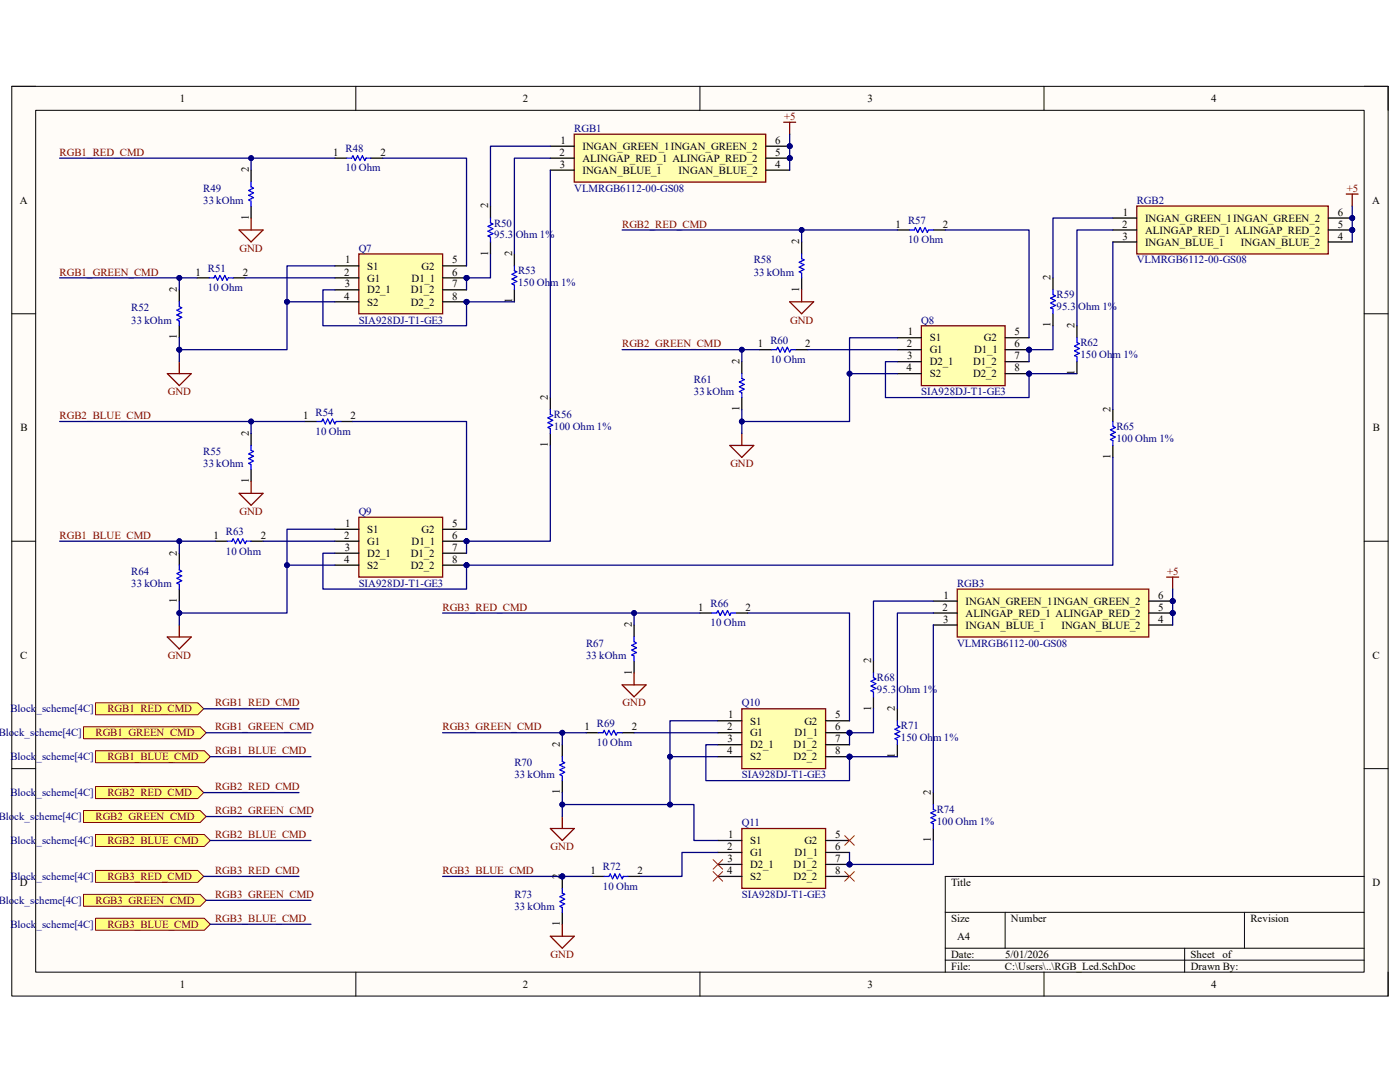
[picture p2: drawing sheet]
<svg xmlns="http://www.w3.org/2000/svg" width="279mm" height="216mm" viewBox="0 0 279 216" stroke-linecap="round" stroke-linejoin="round" font-family="sans-serif">
<path d="M2.3 17.2h274.7v181.6h-274.7z" fill-rule="evenodd" fill="#fffcf8"/>
<path d="M2.3 17.2h274.7v181.6h-274.7z" fill="none" stroke="#000" stroke-width=".2"/>
<path d="M7.1 22h265.1v172h-265.1z" fill-rule="evenodd" fill="#fffcf8"/>
<g fill="none" stroke="#000" stroke-width=".2">
<path d="M2.3 17.2h4.8M71 17.2v4.8M139.7 17.2v4.8M208.4 17.2v4.8M272.2 17.2h4.8v4.8M7.1 22h265.1v172h-265.1zM2.3 62.6h4.8M272.2 62.6h4.8M2.3 108h4.8M272.2 108h4.8M2.3 153.4h4.8M272.2 153.4h4.8"/>
<path d="M272.2 174.9h-83.6v19.1M71 194v4.8M139.7 194v4.8M188.6 182h83.6M188.6 189.2h83.6M188.6 191.6h83.6M200.6 182v7.2M208.4 194v4.8M236.4 189.2v4.8M248.4 182v7.2M277 194v4.8"/>
</g>
<circle cx="157.6" cy="31.6" r=".48" fill="#000080"/>
<circle cx="157.6" cy="31.6" r=".48" fill="none" stroke="#000080" stroke-width=".2"/>
<circle cx="157.6" cy="29.2" r=".48" fill="#000080"/>
<circle cx="157.6" cy="29.2" r=".48" fill="none" stroke="#000080" stroke-width=".2"/>
<path d="M114.6 26.8h38.2v9.5h-38.2z" fill-rule="evenodd" fill="#ffffb0"/>
<path d="M114.6 26.8h38.2v9.5h-38.2z" fill="none" stroke="#800000" stroke-width=".25"/>
<path d="M109.8 29.2h4.8M109.8 31.6h4.8M109.8 33.9h4.8M152.8 31.6h4.8M152.8 33.9h4.8" fill="none" stroke="#000" stroke-width=".25"/>
<circle cx="157.6" cy="31.6" r=".48" fill="#000080"/>
<circle cx="157.6" cy="31.6" r=".48" fill="none" stroke="#000080" stroke-width=".2"/>
<path d="M152.8 29.2h4.8" fill="none" stroke="#000" stroke-width=".25"/>
<circle cx="157.6" cy="29.2" r=".48" fill="#000080"/>
<circle cx="157.6" cy="29.2" r=".48" fill="none" stroke="#000080" stroke-width=".2"/>
<path d="M156.4 24.4h2.4M157.6 24.4v2.4" fill="none" stroke="#800000" stroke-width=".25"/>
<circle cx="93.1" cy="55.4" r=".48" fill="#000080"/>
<circle cx="93.1" cy="55.4" r=".48" fill="none" stroke="#000080" stroke-width=".2"/>
<circle cx="93.1" cy="60.2" r=".48" fill="#000080"/>
<circle cx="93.1" cy="60.2" r=".48" fill="none" stroke="#000080" stroke-width=".2"/>
<path d="M71.6 50.7h16.7v11.9h-16.7z" fill-rule="evenodd" fill="#ffffb0"/>
<path d="M71.6 50.7h16.7v11.9h-16.7z" fill="none" stroke="#800000" stroke-width=".25"/>
<path d="M66.8 53.1h4.8M66.8 55.4h4.8M66.8 57.8h4.8M88.3 53.1h4.8M88.3 55.4h4.8M66.8 60.2h4.8" fill="none" stroke="#000" stroke-width=".25"/>
<circle cx="93.1" cy="55.4" r=".48" fill="#000080"/>
<circle cx="93.1" cy="55.4" r=".48" fill="none" stroke="#000080" stroke-width=".2"/>
<path d="M88.3 57.8h4.8M88.3 60.2h4.8" fill="none" stroke="#000" stroke-width=".25"/>
<circle cx="93.1" cy="60.2" r=".48" fill="#000080"/>
<circle cx="93.1" cy="60.2" r=".48" fill="none" stroke="#000080" stroke-width=".2"/>
<path d="M50.1 33.9v2.4M35.8 57.8v2.4M50.1 41.1v2.4M97.9 41.1v2.4M97.9 48.3v2.4M102.7 50.7v2.4M102.7 57.8v2.4M35.8 65v2.4M109.8 79.3v2.4M109.8 86.5v2.4" fill="none" stroke="#000" stroke-width=".25"/>
<path d="M50.1 36.3v1l.5 .2-1 .5 1 .5-1 .5 1 .4-1 .5 .5 .3v.9M97.9 43.5v1l.5 .2-1 .5 1 .5-1 .4 1 .5-1 .5 .5 .2v1M102.7 53.1v.9l.4 .3-.9 .4 .9 .5-.9 .5 .9 .5-.9 .4 .5 .3v.9M35.8 60.2v1l.5 .2-1 .5 1 .5-1 .4 1 .5-1 .5 .5 .2v1M109.8 81.7v1l.5 .2-1 .5 1 .5-1 .4 1 .5-1 .5 .5 .2v1" fill="none" stroke="#00f" stroke-width=".25"/>
<circle cx="93.1" cy="108" r=".48" fill="#000080"/>
<circle cx="93.1" cy="108" r=".48" fill="none" stroke="#000080" stroke-width=".2"/>
<circle cx="93.1" cy="112.8" r=".48" fill="#000080"/>
<circle cx="93.1" cy="112.8" r=".48" fill="none" stroke="#000080" stroke-width=".2"/>
<path d="M71.6 103.2h16.7v12h-16.7z" fill-rule="evenodd" fill="#ffffb0"/>
<path d="M71.6 103.2h16.7v12h-16.7z" fill="none" stroke="#800000" stroke-width=".25"/>
<path d="M66.8 105.6h4.8M66.8 108h4.8M66.8 110.4h4.8M66.8 112.8h4.8M88.3 105.6h4.8M88.3 108h4.8" fill="none" stroke="#000" stroke-width=".25"/>
<circle cx="93.1" cy="108" r=".48" fill="#000080"/>
<circle cx="93.1" cy="108" r=".48" fill="none" stroke="#000080" stroke-width=".2"/>
<path d="M88.3 110.4h4.8M88.3 112.8h4.8" fill="none" stroke="#000" stroke-width=".25"/>
<circle cx="93.1" cy="112.8" r=".48" fill="#000080"/>
<circle cx="93.1" cy="112.8" r=".48" fill="none" stroke="#000080" stroke-width=".2"/>
<path d="M50.1 86.5v2.4M50.1 93.7v2.3M35.8 110.4v2.4M35.8 117.5v2.4" fill="none" stroke="#000" stroke-width=".25"/>
<path d="M50.1 88.9v.9l.5 .3-1 .5 1 .4-1 .5 1 .5-1 .5 .5 .2v1M35.8 112.8v.9l.5 .3-1 .4 1 .5-1 .5 1 .5-1 .5 .5 .2v.9" fill="none" stroke="#00f" stroke-width=".25"/>
<circle cx="269.9" cy="45.9" r=".48" fill="#000080"/>
<circle cx="269.9" cy="45.9" r=".48" fill="none" stroke="#000080" stroke-width=".2"/>
<circle cx="269.9" cy="43.5" r=".48" fill="#000080"/>
<circle cx="269.9" cy="43.5" r=".48" fill="none" stroke="#000080" stroke-width=".2"/>
<path d="M226.9 41.1h38.2v9.6h-38.2z" fill-rule="evenodd" fill="#ffffb0"/>
<path d="M226.9 41.1h38.2v9.6h-38.2z" fill="none" stroke="#800000" stroke-width=".25"/>
<path d="M222.1 43.5h4.8M222.1 45.9h4.8M222.1 48.3h4.8M265.1 45.9h4.8M265.1 48.3h4.8" fill="none" stroke="#000" stroke-width=".25"/>
<circle cx="269.9" cy="45.9" r=".48" fill="#000080"/>
<circle cx="269.9" cy="45.9" r=".48" fill="none" stroke="#000080" stroke-width=".2"/>
<path d="M265.1 43.5h4.8" fill="none" stroke="#000" stroke-width=".25"/>
<circle cx="269.9" cy="43.5" r=".48" fill="#000080"/>
<circle cx="269.9" cy="43.5" r=".48" fill="none" stroke="#000080" stroke-width=".2"/>
<path d="M268.7 38.7h2.3M269.9 38.7v2.4" fill="none" stroke="#800000" stroke-width=".25"/>
<circle cx="205.4" cy="69.8" r=".48" fill="#000080"/>
<circle cx="205.4" cy="69.8" r=".48" fill="none" stroke="#000080" stroke-width=".2"/>
<circle cx="205.4" cy="74.6" r=".48" fill="#000080"/>
<circle cx="205.4" cy="74.6" r=".48" fill="none" stroke="#000080" stroke-width=".2"/>
<path d="M183.9 65h16.7v11.9h-16.7z" fill-rule="evenodd" fill="#ffffb0"/>
<path d="M183.9 65h16.7v11.9h-16.7z" fill="none" stroke="#800000" stroke-width=".25"/>
<path d="M179.1 67.4h4.8M179.1 69.8h4.8M179.1 72.2h4.8M179.1 74.6h4.8M200.6 67.4h4.8M200.6 69.8h4.8" fill="none" stroke="#000" stroke-width=".25"/>
<circle cx="205.4" cy="69.8" r=".48" fill="#000080"/>
<circle cx="205.4" cy="69.8" r=".48" fill="none" stroke="#000080" stroke-width=".2"/>
<path d="M200.6 72.2h4.8M200.6 74.6h4.8" fill="none" stroke="#000" stroke-width=".25"/>
<circle cx="205.4" cy="74.6" r=".48" fill="#000080"/>
<circle cx="205.4" cy="74.6" r=".48" fill="none" stroke="#000080" stroke-width=".2"/>
<path d="M160 48.3v2.4M160 55.4v2.4M210.1 55.4v2.4M148 72.2v2.4M148 79.3v2.4M210.1 62.6v2.4M214.9 65v2.4M214.9 72.2v2.4M222.1 81.7v2.4M222.1 88.9v2.4" fill="none" stroke="#000" stroke-width=".25"/>
<path d="M160 50.7v.9l.5 .3-1 .4 1 .5-1 .5 1 .5-1 .5 .5 .2v.9M210.1 57.8v1l.5 .2-.9 .5 .9 .5-.9 .5 .9 .4-.9 .5 .4 .3v.9M148 74.6v.9l.5 .3-.9 .4 .9 .5-.9 .5 .9 .5-.9 .4 .4 .3v.9M214.9 67.4v.9l.5 .3-.9 .5 .9 .4-.9 .5 .9 .5-.9 .5 .4 .2v1M222.1 84.1v1l.5 .2-1 .5 1 .5-1 .4 1 .5-1 .5 .5 .2v1" fill="none" stroke="#00f" stroke-width=".25"/>
<circle cx="234" cy="122.3" r=".48" fill="#000080"/>
<circle cx="234" cy="122.3" r=".48" fill="none" stroke="#000080" stroke-width=".2"/>
<circle cx="234" cy="119.9" r=".48" fill="#000080"/>
<circle cx="234" cy="119.9" r=".48" fill="none" stroke="#000080" stroke-width=".2"/>
<path d="M191 117.5h38.3v9.6h-38.3z" fill-rule="evenodd" fill="#ffffb0"/>
<path d="M191 117.5h38.3v9.6h-38.3z" fill="none" stroke="#800000" stroke-width=".25"/>
<path d="M186.3 119.9h4.7M186.3 122.3h4.7M186.3 124.7h4.7M229.3 122.3h4.7M229.3 124.7h4.7" fill="none" stroke="#000" stroke-width=".25"/>
<circle cx="234" cy="122.3" r=".48" fill="#000080"/>
<circle cx="234" cy="122.3" r=".48" fill="none" stroke="#000080" stroke-width=".2"/>
<path d="M229.3 119.9h4.7" fill="none" stroke="#000" stroke-width=".25"/>
<circle cx="234" cy="119.9" r=".48" fill="#000080"/>
<circle cx="234" cy="119.9" r=".48" fill="none" stroke="#000080" stroke-width=".2"/>
<path d="M232.8 115.2h2.4M234 115.2v2.3" fill="none" stroke="#800000" stroke-width=".25"/>
<circle cx="169.5" cy="146.2" r=".48" fill="#000080"/>
<circle cx="169.5" cy="146.2" r=".48" fill="none" stroke="#000080" stroke-width=".2"/>
<circle cx="169.5" cy="151" r=".48" fill="#000080"/>
<circle cx="169.5" cy="151" r=".48" fill="none" stroke="#000080" stroke-width=".2"/>
<path d="M148 141.4h16.8v12h-16.8z" fill-rule="evenodd" fill="#ffffb0"/>
<path d="M148 141.4h16.8v12h-16.8z" fill="none" stroke="#800000" stroke-width=".25"/>
<path d="M143.3 143.8h4.7M143.3 146.2h4.7M143.3 148.6h4.7M143.3 151h4.7M164.8 143.8h4.7M164.8 146.2h4.7" fill="none" stroke="#000" stroke-width=".25"/>
<circle cx="169.5" cy="146.2" r=".48" fill="#000080"/>
<circle cx="169.5" cy="146.2" r=".48" fill="none" stroke="#000080" stroke-width=".2"/>
<path d="M164.8 148.6h4.7M164.8 151h4.7" fill="none" stroke="#000" stroke-width=".25"/>
<circle cx="169.5" cy="151" r=".48" fill="#000080"/>
<circle cx="169.5" cy="151" r=".48" fill="none" stroke="#000080" stroke-width=".2"/>
<path d="M126.5 124.7v2.4M126.5 131.9v2.4M174.3 131.9v2.4M174.3 139v2.4M112.2 148.6v2.4M112.2 155.8v2.4M179.1 141.4v2.4M179.1 148.6v2.4M186.3 158.2v2.3M186.3 165.3v2.4" fill="none" stroke="#000" stroke-width=".25"/>
<path d="M126.5 127.1v1l.5 .2-.9 .5 .9 .4-.9 .5 .9 .5-.9 .5 .4 .2v1M174.3 134.3v.9l.5 .3-1 .4 1 .5-1 .5 1 .5-1 .4 .5 .3v.9M112.2 151v.9l.5 .3-1 .5 1 .4-1 .5 1 .5-1 .5 .5 .2v1M179.1 143.8v1l.5 .2-1 .5 1 .5-1 .5 1 .4-1 .5 .5 .2v1M186.3 160.5v1l.4 .2-.9 .5 .9 .5-.9 .5 .9 .5-.9 .4 .5 .3v.9" fill="none" stroke="#00f" stroke-width=".25"/>
<circle cx="169.5" cy="172.5" r=".48" fill="#000080"/>
<circle cx="169.5" cy="172.5" r=".48" fill="none" stroke="#000080" stroke-width=".2"/>
<path d="M148.1 165.3h16.7v12h-16.7z" fill-rule="evenodd" fill="#ffffb0"/>
<path d="M148.1 165.3h16.7v12h-16.7z" fill="none" stroke="#800000" stroke-width=".25"/>
<path d="M143.3 167.7h4.7M143.3 170.1h4.7M143.3 172.5h4.7M143.3 174.9h4.8M164.8 167.7h4.7M164.8 170.1h4.7M164.8 172.5h4.7" fill="none" stroke="#000" stroke-width=".25"/>
<circle cx="169.5" cy="172.5" r=".48" fill="#000080"/>
<circle cx="169.5" cy="172.5" r=".48" fill="none" stroke="#000080" stroke-width=".2"/>
<path d="M164.8 174.9h4.7" fill="none" stroke="#000" stroke-width=".25"/>
<circle cx="112.2" cy="174.9" r=".48" fill="#000080"/>
<circle cx="112.2" cy="174.9" r=".48" fill="none" stroke="#000080" stroke-width=".2"/>
<path d="M112.2 174.9v2.4" fill="none" stroke="#000" stroke-width=".25"/>
<circle cx="112.2" cy="174.9" r=".48" fill="#000080"/>
<circle cx="112.2" cy="174.9" r=".48" fill="none" stroke="#000080" stroke-width=".2"/>
<g fill="none" stroke="#000" stroke-width=".25">
<path d="M66.8 31.6h2.4M74 31.6h2.4M39.4 55.4h2.4M46.5 55.4h2.4M179.1 45.9h2.4M186.3 45.9h2.3M151.6 69.8h2.4M158.8 69.8h2.4M60.9 84.1h2.3M68 84.1h2.4M42.9 108h2.4M50.1 108h2.4"/>
<path d="M139.7 122.3h2.4M146.8 122.3h2.4M117 146.2h2.4M124.2 146.2h2.3M118.2 174.9h2.4M125.3 174.9h2.4M112.2 182v2.4"/>
</g>
<path d="M69.2 31.6h1l.2-.5 .5 .9 .5-.9 .4 .9 .5-.9 .5 .9 .2-.4h1M41.8 55.4h.9l.2-.4 .5 .9 .5-.9 .5 .9 .5-.9 .4 .9 .3-.5h.9M181.5 45.9h.9l.3-.5 .5 1 .4-1 .5 1 .5-1 .5 1 .2-.5h1M154 69.8h1l.2-.5 .5 1 .5-1 .4 1 .5-1 .5 1 .2-.5h1M63.2 84.1h1l.2-.5 .5 1 .5-1 .5 1 .5-1 .4 1 .3-.5h.9M45.3 108h1l.2-.5 .5 1 .5-1 .5 1 .4-1 .5 1 .3-.5h.9M142.1 122.3h.9l.3-.5 .4 1 .5-1 .5 1 .5-1 .5 1 .2-.5h.9M119.4 146.2h.9l.3-.5 .5 1 .4-1 .5 1 .5-1 .5 1 .2-.5h1M112.2 177.3v.9l.5 .3-1 .4 1 .5-1 .5 1 .5-1 .4 .5 .3v.9M120.6 174.9h.9l.3-.5 .4 1 .5-1 .5 1 .5-1 .5 1 .2-.5h.9" fill="none" stroke="#00f" stroke-width=".25"/>
<g fill="none" stroke="#800000" stroke-width=".25">
<path d="M47.7 45.9h4.8l-2.4 2.4zM50.1 43.5v2.4M160 57.8v2.4M33.4 74.6h4.8l-2.4 2.3zM35.8 72.2v2.4M157.6 60.2h4.8l-2.4 2.4zM47.7 98.4h4.8l-2.4 2.4zM50.1 96v2.4M145.7 88.9h4.7l-2.4 2.4zM148 86.5v2.4M33.4 127.1h4.8l-2.4 2.4zM35.8 124.7v2.4"/>
<path d="M124.2 136.7h4.7l-2.4 2.3zM126.5 134.3v2.4M109.8 165.3h4.8l-2.4 2.4zM112.2 162.9v2.4M109.8 186.8h4.8l-2.4 2.4zM112.2 184.4v2.4"/>
</g>
<path d="M142.3 171.5l1.9 1.9M142.3 173.9l1.9 1.9M144.2 171.5l-1.9 1.9M144.2 173.9l-1.9 1.9M168.6 166.8l1.9 1.9M168.6 173.9l1.9 1.9M170.5 166.8l-1.9 1.9M170.5 173.9l-1.9 1.9" fill="none" stroke="#f00" stroke-width=".2"/>
<path d="M19.1 140.2h20.4l1.2 1.2-1.2 1.2h-20.4z" fill-rule="evenodd" fill="#ffff80"/>
<path d="M19.1 140.2h20.4l1.2 1.2-1.2 1.2h-20.4z" fill="none" stroke="#800000" stroke-width=".2"/>
<path d="M16.7 145h23.2l1.2 1.2-1.2 1.2h-23.2z" fill-rule="evenodd" fill="#ffff80"/>
<path d="M16.7 145h23.2l1.2 1.2-1.2 1.2h-23.2z" fill="none" stroke="#800000" stroke-width=".2"/>
<path d="M19.1 149.8h21.7l1.2 1.2-1.2 1.2h-21.7z" fill-rule="evenodd" fill="#ffff80"/>
<path d="M19.1 149.8h21.7l1.2 1.2-1.2 1.2h-21.7z" fill="none" stroke="#800000" stroke-width=".2"/>
<path d="M19.1 157h20.4l1.2 1.2-1.2 1.1h-20.4z" fill-rule="evenodd" fill="#ffff80"/>
<path d="M19.1 157h20.4l1.2 1.2-1.2 1.1h-20.4z" fill="none" stroke="#800000" stroke-width=".2"/>
<path d="M16.7 161.7h23.2l1.2 1.2-1.2 1.2h-23.2z" fill-rule="evenodd" fill="#ffff80"/>
<path d="M16.7 161.7h23.2l1.2 1.2-1.2 1.2h-23.2z" fill="none" stroke="#800000" stroke-width=".2"/>
<path d="M19.1 166.5h21.7l1.2 1.2-1.2 1.2h-21.7z" fill-rule="evenodd" fill="#ffff80"/>
<path d="M19.1 166.5h21.7l1.2 1.2-1.2 1.2h-21.7z" fill="none" stroke="#800000" stroke-width=".2"/>
<path d="M19.1 173.7h20.4l1.2 1.2-1.2 1.2h-20.4z" fill-rule="evenodd" fill="#ffff80"/>
<path d="M19.1 173.7h20.4l1.2 1.2-1.2 1.2h-20.4z" fill="none" stroke="#800000" stroke-width=".2"/>
<path d="M16.7 178.5h23.3l1.1 1.2-1.1 1.1h-23.3z" fill-rule="evenodd" fill="#ffff80"/>
<path d="M16.7 178.5h23.3l1.1 1.2-1.1 1.1h-23.3z" fill="none" stroke="#800000" stroke-width=".2"/>
<path d="M19.1 183.2h21.7l1.2 1.2-1.2 1.2h-21.7z" fill-rule="evenodd" fill="#ffff80"/>
<path d="M19.1 183.2h21.7l1.2 1.2-1.2 1.2h-21.7z" fill="none" stroke="#800000" stroke-width=".2"/>
<path d="M157.6 26.8v4.8" fill="none" stroke="#000080" stroke-width=".25"/>
<circle cx="157.6" cy="31.6" r=".48" fill="#000080"/>
<circle cx="157.6" cy="31.6" r=".48" fill="none" stroke="#000080" stroke-width=".2"/>
<circle cx="157.6" cy="29.2" r=".48" fill="#000080"/>
<circle cx="157.6" cy="29.2" r=".48" fill="none" stroke="#000080" stroke-width=".2"/>
<path d="M157.6 31.6v2.3" fill="none" stroke="#000080" stroke-width=".25"/>
<circle cx="157.6" cy="31.6" r=".48" fill="#000080"/>
<circle cx="157.6" cy="31.6" r=".48" fill="none" stroke="#000080" stroke-width=".2"/>
<path d="M93.1 55.4v2.4" fill="none" stroke="#000080" stroke-width=".25"/>
<circle cx="93.1" cy="55.4" r=".48" fill="#000080"/>
<circle cx="93.1" cy="55.4" r=".48" fill="none" stroke="#000080" stroke-width=".2"/>
<path d="M66.8 57.8h-2.4v7.2h28.7v-4.8" fill="none" stroke="#000080" stroke-width=".25"/>
<circle cx="93.1" cy="60.2" r=".48" fill="#000080"/>
<circle cx="93.1" cy="60.2" r=".48" fill="none" stroke="#000080" stroke-width=".2"/>
<path d="M11.9 55.4h23.9" fill="none" stroke="#000080" stroke-width=".25"/>
<circle cx="35.8" cy="55.4" r=".48" fill="#000080"/>
<circle cx="35.8" cy="55.4" r=".48" fill="none" stroke="#000080" stroke-width=".2"/>
<path d="M35.8 69.8v2.4" fill="none" stroke="#000080" stroke-width=".25"/>
<circle cx="35.8" cy="69.8" r=".48" fill="#000080"/>
<circle cx="35.8" cy="69.8" r=".48" fill="none" stroke="#000080" stroke-width=".2"/>
<path d="M48.9 55.4h17.9M66.8 53.1h-9.5v16.7h-21.5" fill="none" stroke="#000080" stroke-width=".25"/>
<circle cx="57.3" cy="60.2" r=".48" fill="#000080"/>
<circle cx="57.3" cy="60.2" r=".48" fill="none" stroke="#000080" stroke-width=".2"/>
<circle cx="35.8" cy="69.8" r=".48" fill="#000080"/>
<circle cx="35.8" cy="69.8" r=".48" fill="none" stroke="#000080" stroke-width=".2"/>
<path d="M57.3 60.2h9.5" fill="none" stroke="#000080" stroke-width=".25"/>
<circle cx="57.3" cy="60.2" r=".48" fill="#000080"/>
<circle cx="57.3" cy="60.2" r=".48" fill="none" stroke="#000080" stroke-width=".2"/>
<path d="M11.9 31.6h38.2v2.3" fill="none" stroke="#000080" stroke-width=".25"/>
<circle cx="50.1" cy="31.6" r=".48" fill="#000080"/>
<circle cx="50.1" cy="31.6" r=".48" fill="none" stroke="#000080" stroke-width=".2"/>
<path d="M76.4 31.6h16.7v21.5M97.9 50.7v4.7h-4.8" fill="none" stroke="#000080" stroke-width=".25"/>
<circle cx="93.1" cy="55.4" r=".48" fill="#000080"/>
<circle cx="93.1" cy="55.4" r=".48" fill="none" stroke="#000080" stroke-width=".2"/>
<path d="M109.8 29.2h-11.9v11.9M93.1 60.2h9.6" fill="none" stroke="#000080" stroke-width=".25"/>
<circle cx="93.1" cy="60.2" r=".48" fill="#000080"/>
<circle cx="93.1" cy="60.2" r=".48" fill="none" stroke="#000080" stroke-width=".2"/>
<path d="M109.8 31.6h-7.1v19.1M93.1 108v2.4" fill="none" stroke="#000080" stroke-width=".25"/>
<circle cx="93.1" cy="108" r=".48" fill="#000080"/>
<circle cx="93.1" cy="108" r=".48" fill="none" stroke="#000080" stroke-width=".2"/>
<path d="M66.8 110.4h-2.4v7.1h28.7v-4.7" fill="none" stroke="#000080" stroke-width=".25"/>
<circle cx="93.1" cy="112.8" r=".48" fill="#000080"/>
<circle cx="93.1" cy="112.8" r=".48" fill="none" stroke="#000080" stroke-width=".2"/>
<path d="M11.9 108h23.9" fill="none" stroke="#000080" stroke-width=".25"/>
<circle cx="35.8" cy="108" r=".48" fill="#000080"/>
<circle cx="35.8" cy="108" r=".48" fill="none" stroke="#000080" stroke-width=".2"/>
<path d="M35.8 119.9v4.8" fill="none" stroke="#000080" stroke-width=".25"/>
<circle cx="35.8" cy="122.3" r=".48" fill="#000080"/>
<circle cx="35.8" cy="122.3" r=".48" fill="none" stroke="#000080" stroke-width=".2"/>
<path d="M66.8 105.6h-9.5v16.7h-21.5" fill="none" stroke="#000080" stroke-width=".25"/>
<circle cx="57.3" cy="112.8" r=".48" fill="#000080"/>
<circle cx="57.3" cy="112.8" r=".48" fill="none" stroke="#000080" stroke-width=".2"/>
<circle cx="35.8" cy="122.3" r=".48" fill="#000080"/>
<circle cx="35.8" cy="122.3" r=".48" fill="none" stroke="#000080" stroke-width=".2"/>
<path d="M57.3 112.8h9.5" fill="none" stroke="#000080" stroke-width=".25"/>
<circle cx="57.3" cy="112.8" r=".48" fill="#000080"/>
<circle cx="57.3" cy="112.8" r=".48" fill="none" stroke="#000080" stroke-width=".2"/>
<path d="M109.8 33.9v45.4M70.4 84.1h22.7v21.5M109.8 88.9v19.1h-16.7" fill="none" stroke="#000080" stroke-width=".25"/>
<circle cx="93.1" cy="108" r=".48" fill="#000080"/>
<circle cx="93.1" cy="108" r=".48" fill="none" stroke="#000080" stroke-width=".2"/>
<path d="M269.9 41.1v4.8" fill="none" stroke="#000080" stroke-width=".25"/>
<circle cx="269.9" cy="45.9" r=".48" fill="#000080"/>
<circle cx="269.9" cy="45.9" r=".48" fill="none" stroke="#000080" stroke-width=".2"/>
<circle cx="269.9" cy="43.5" r=".48" fill="#000080"/>
<circle cx="269.9" cy="43.5" r=".48" fill="none" stroke="#000080" stroke-width=".2"/>
<path d="M269.9 45.9v2.4" fill="none" stroke="#000080" stroke-width=".25"/>
<circle cx="269.9" cy="45.9" r=".48" fill="#000080"/>
<circle cx="269.9" cy="45.9" r=".48" fill="none" stroke="#000080" stroke-width=".2"/>
<path d="M205.4 69.8v2.4" fill="none" stroke="#000080" stroke-width=".25"/>
<circle cx="205.4" cy="69.8" r=".48" fill="#000080"/>
<circle cx="205.4" cy="69.8" r=".48" fill="none" stroke="#000080" stroke-width=".2"/>
<path d="M179.1 72.2h-2.4v7.1h28.7v-4.7" fill="none" stroke="#000080" stroke-width=".25"/>
<circle cx="205.4" cy="74.6" r=".48" fill="#000080"/>
<circle cx="205.4" cy="74.6" r=".48" fill="none" stroke="#000080" stroke-width=".2"/>
<path d="M124.2 69.8h23.8" fill="none" stroke="#000080" stroke-width=".25"/>
<circle cx="148" cy="69.8" r=".48" fill="#000080"/>
<circle cx="148" cy="69.8" r=".48" fill="none" stroke="#000080" stroke-width=".2"/>
<path d="M148 81.7v4.8" fill="none" stroke="#000080" stroke-width=".25"/>
<circle cx="148" cy="84.1" r=".48" fill="#000080"/>
<circle cx="148" cy="84.1" r=".48" fill="none" stroke="#000080" stroke-width=".2"/>
<path d="M179.1 67.4h-9.6v16.7h-21.4" fill="none" stroke="#000080" stroke-width=".25"/>
<circle cx="169.5" cy="74.6" r=".48" fill="#000080"/>
<circle cx="169.5" cy="74.6" r=".48" fill="none" stroke="#000080" stroke-width=".2"/>
<circle cx="148" cy="84.1" r=".48" fill="#000080"/>
<circle cx="148" cy="84.1" r=".48" fill="none" stroke="#000080" stroke-width=".2"/>
<path d="M169.5 74.6h9.6" fill="none" stroke="#000080" stroke-width=".25"/>
<circle cx="169.5" cy="74.6" r=".48" fill="#000080"/>
<circle cx="169.5" cy="74.6" r=".48" fill="none" stroke="#000080" stroke-width=".2"/>
<path d="M210.1 65v4.8h-4.7" fill="none" stroke="#000080" stroke-width=".25"/>
<circle cx="205.4" cy="69.8" r=".48" fill="#000080"/>
<circle cx="205.4" cy="69.8" r=".48" fill="none" stroke="#000080" stroke-width=".2"/>
<path d="M222.1 43.5h-12v11.9M205.4 74.6h9.5" fill="none" stroke="#000080" stroke-width=".25"/>
<circle cx="205.4" cy="74.6" r=".48" fill="#000080"/>
<circle cx="205.4" cy="74.6" r=".48" fill="none" stroke="#000080" stroke-width=".2"/>
<path d="M222.1 45.9h-7.2v19.1M222.1 48.3v33.4M222.1 91.3v21.5h-129" fill="none" stroke="#000080" stroke-width=".25"/>
<circle cx="93.1" cy="112.8" r=".48" fill="#000080"/>
<circle cx="93.1" cy="112.8" r=".48" fill="none" stroke="#000080" stroke-width=".2"/>
<path d="M234 122.3v2.4" fill="none" stroke="#000080" stroke-width=".25"/>
<circle cx="234" cy="122.3" r=".48" fill="#000080"/>
<circle cx="234" cy="122.3" r=".48" fill="none" stroke="#000080" stroke-width=".2"/>
<path d="M169.5 146.2v2.4" fill="none" stroke="#000080" stroke-width=".25"/>
<circle cx="169.5" cy="146.2" r=".48" fill="#000080"/>
<circle cx="169.5" cy="146.2" r=".48" fill="none" stroke="#000080" stroke-width=".2"/>
<path d="M143.3 148.6h-2.4v7.2h28.6v-4.8" fill="none" stroke="#000080" stroke-width=".25"/>
<circle cx="169.5" cy="151" r=".48" fill="#000080"/>
<circle cx="169.5" cy="151" r=".48" fill="none" stroke="#000080" stroke-width=".2"/>
<path d="M88.3 146.2h23.9" fill="none" stroke="#000080" stroke-width=".25"/>
<circle cx="112.2" cy="146.2" r=".48" fill="#000080"/>
<circle cx="112.2" cy="146.2" r=".48" fill="none" stroke="#000080" stroke-width=".2"/>
<path d="M112.2 158.2v4.7" fill="none" stroke="#000080" stroke-width=".25"/>
<circle cx="112.2" cy="160.5" r=".48" fill="#000080"/>
<circle cx="112.2" cy="160.5" r=".48" fill="none" stroke="#000080" stroke-width=".2"/>
<path d="M133.7 151h9.6" fill="none" stroke="#000080" stroke-width=".25"/>
<circle cx="133.7" cy="151" r=".48" fill="#000080"/>
<circle cx="133.7" cy="151" r=".48" fill="none" stroke="#000080" stroke-width=".2"/>
<path d="M174.3 141.4v4.8h-4.8" fill="none" stroke="#000080" stroke-width=".25"/>
<circle cx="169.5" cy="146.2" r=".48" fill="#000080"/>
<circle cx="169.5" cy="146.2" r=".48" fill="none" stroke="#000080" stroke-width=".2"/>
<path d="M186.3 119.9h-12v12M169.5 151h9.6" fill="none" stroke="#000080" stroke-width=".25"/>
<circle cx="169.5" cy="151" r=".48" fill="#000080"/>
<circle cx="169.5" cy="151" r=".48" fill="none" stroke="#000080" stroke-width=".2"/>
<path d="M234 117.5v2.4M186.3 122.3h-7.2v19.1M186.3 124.7v33.5" fill="none" stroke="#000080" stroke-width=".25"/>
<circle cx="234" cy="119.9" r=".48" fill="#000080"/>
<circle cx="234" cy="119.9" r=".48" fill="none" stroke="#000080" stroke-width=".2"/>
<path d="M234 119.9v2.4" fill="none" stroke="#000080" stroke-width=".25"/>
<circle cx="234" cy="122.3" r=".48" fill="#000080"/>
<circle cx="234" cy="122.3" r=".48" fill="none" stroke="#000080" stroke-width=".2"/>
<circle cx="234" cy="119.9" r=".48" fill="#000080"/>
<circle cx="234" cy="119.9" r=".48" fill="none" stroke="#000080" stroke-width=".2"/>
<path d="M186.3 167.7v4.8h-16.8" fill="none" stroke="#000080" stroke-width=".25"/>
<circle cx="169.5" cy="172.5" r=".48" fill="#000080"/>
<circle cx="169.5" cy="172.5" r=".48" fill="none" stroke="#000080" stroke-width=".2"/>
<path d="M88.3 174.9h23.9" fill="none" stroke="#000080" stroke-width=".25"/>
<circle cx="112.2" cy="174.9" r=".48" fill="#000080"/>
<circle cx="112.2" cy="174.9" r=".48" fill="none" stroke="#000080" stroke-width=".2"/>
<path d="M169.5 170.1v2.4" fill="none" stroke="#000080" stroke-width=".25"/>
<circle cx="169.5" cy="172.5" r=".48" fill="#000080"/>
<circle cx="169.5" cy="172.5" r=".48" fill="none" stroke="#000080" stroke-width=".2"/>
<path d="M50.1 31.6h16.7" fill="none" stroke="#000080" stroke-width=".25"/>
<circle cx="50.1" cy="31.6" r=".48" fill="#000080"/>
<circle cx="50.1" cy="31.6" r=".48" fill="none" stroke="#000080" stroke-width=".2"/>
<path d="M35.8 67.4v2.4" fill="none" stroke="#000080" stroke-width=".25"/>
<circle cx="35.8" cy="69.8" r=".48" fill="#000080"/>
<circle cx="35.8" cy="69.8" r=".48" fill="none" stroke="#000080" stroke-width=".2"/>
<path d="M39.4 55.4h-3.6v2.4" fill="none" stroke="#000080" stroke-width=".25"/>
<circle cx="35.8" cy="55.4" r=".48" fill="#000080"/>
<circle cx="35.8" cy="55.4" r=".48" fill="none" stroke="#000080" stroke-width=".2"/>
<path d="M50.1 84.1h10.8" fill="none" stroke="#000080" stroke-width=".25"/>
<circle cx="50.1" cy="84.1" r=".48" fill="#000080"/>
<circle cx="50.1" cy="84.1" r=".48" fill="none" stroke="#000080" stroke-width=".2"/>
<path d="M11.9 84.1h38.2v2.4" fill="none" stroke="#000080" stroke-width=".25"/>
<circle cx="50.1" cy="84.1" r=".48" fill="#000080"/>
<circle cx="50.1" cy="84.1" r=".48" fill="none" stroke="#000080" stroke-width=".2"/>
<path d="M42.9 108h-7.1v2.4M52.5 108h14.3" fill="none" stroke="#000080" stroke-width=".25"/>
<circle cx="35.8" cy="108" r=".48" fill="#000080"/>
<circle cx="35.8" cy="108" r=".48" fill="none" stroke="#000080" stroke-width=".2"/>
<path d="M124.2 45.9h54.9" fill="none" stroke="#000080" stroke-width=".25"/>
<circle cx="160" cy="45.9" r=".48" fill="#000080"/>
<circle cx="160" cy="45.9" r=".48" fill="none" stroke="#000080" stroke-width=".2"/>
<path d="M160 45.9v2.4" fill="none" stroke="#000080" stroke-width=".25"/>
<circle cx="160" cy="45.9" r=".48" fill="#000080"/>
<circle cx="160" cy="45.9" r=".48" fill="none" stroke="#000080" stroke-width=".2"/>
<path d="M188.6 45.9h16.8v21.5M151.6 69.8h-3.6v2.4" fill="none" stroke="#000080" stroke-width=".25"/>
<circle cx="148" cy="69.8" r=".48" fill="#000080"/>
<circle cx="148" cy="69.8" r=".48" fill="none" stroke="#000080" stroke-width=".2"/>
<path d="M161.2 69.8h17.9M126.5 122.3h13.2" fill="none" stroke="#000080" stroke-width=".25"/>
<circle cx="126.5" cy="122.3" r=".48" fill="#000080"/>
<circle cx="126.5" cy="122.3" r=".48" fill="none" stroke="#000080" stroke-width=".2"/>
<path d="M88.3 122.3h38.2v2.4" fill="none" stroke="#000080" stroke-width=".25"/>
<circle cx="126.5" cy="122.3" r=".48" fill="#000080"/>
<circle cx="126.5" cy="122.3" r=".48" fill="none" stroke="#000080" stroke-width=".2"/>
<path d="M149.2 122.3h20.3v21.5M143.3 143.8h-9.6v16.7h4.8v7.2h4.8" fill="none" stroke="#000080" stroke-width=".25"/>
<circle cx="133.7" cy="151" r=".48" fill="#000080"/>
<circle cx="133.7" cy="151" r=".48" fill="none" stroke="#000080" stroke-width=".2"/>
<circle cx="133.7" cy="160.5" r=".48" fill="#000080"/>
<circle cx="133.7" cy="160.5" r=".48" fill="none" stroke="#000080" stroke-width=".2"/>
<path d="M112.2 160.5h21.5" fill="none" stroke="#000080" stroke-width=".25"/>
<circle cx="133.7" cy="160.5" r=".48" fill="#000080"/>
<circle cx="133.7" cy="160.5" r=".48" fill="none" stroke="#000080" stroke-width=".2"/>
<circle cx="112.2" cy="160.5" r=".48" fill="#000080"/>
<circle cx="112.2" cy="160.5" r=".48" fill="none" stroke="#000080" stroke-width=".2"/>
<path d="M117 146.2h-4.8v2.4" fill="none" stroke="#000080" stroke-width=".25"/>
<circle cx="112.2" cy="146.2" r=".48" fill="#000080"/>
<circle cx="112.2" cy="146.2" r=".48" fill="none" stroke="#000080" stroke-width=".2"/>
<path d="M126.5 146.2h16.8M112.2 174.9h6M143.3 170.1h-7.2v4.8h-8.4" fill="none" stroke="#000080" stroke-width=".25"/>
<circle cx="112.2" cy="174.9" r=".48" fill="#000080"/>
<circle cx="112.2" cy="174.9" r=".48" fill="none" stroke="#000080" stroke-width=".2"/>
<path d="M40.7 141.4h19M40.7 158.2h19M41.1 146.2h21M42 151h20.1M40.7 174.9h19M41.1 162.9h21M41.1 179.7h21M42 167.7h20.1M42 184.4h20.1" fill="none" stroke="#000080" stroke-width=".25"/>
<g font-size="2.2">
<text x="35.9" y="20.4">1</text>
<text x="104.4" y="20.4">2</text>
<text x="173.1" y="20.4">3</text>
<text x="241.7" y="20.4">4</text>
<text x="111.8" y="28.7">1</text>
<text x="116.2" y="29.9">INGAN_GREEN_1INGAN_GREEN_2</text>
<text x="154.7" y="28.7">6</text>
<text x="49.7" y="34.4" transform="rotate(-90 49.7 34.4)">2</text>
<text x="66.5" y="31.1">1</text>
<text x="75.9" y="31.1">2</text>
<text x="111.7" y="31.1">2</text>
<text x="111.8" y="33.5">3</text>
<text x="116.2" y="32.3">ALINGAP_RED_1 ALINGAP_RED_2</text>
<text x="116.2" y="34.7">INGAN_BLUE_1</text>
<text x="135.4" y="34.7">INGAN_BLUE_2</text>
<text x="154.7" y="33.5">4</text>
<text x="154.7" y="31.1">5</text>
<text x="3.9" y="40.6">A</text>
<text x="97.4" y="41.6" transform="rotate(-90 97.4 41.6)">2</text>
<text x="273.9" y="40.6">A</text>
<text x="49.7" y="43.9" transform="rotate(-90 49.7 43.9)">1</text>
<text x="178.7" y="45.4">1</text>
<text x="188.2" y="45.4">2</text>
<text x="223.9" y="45.4">2</text>
<text x="224" y="47.8">3</text>
<text x="224.1" y="43.1">1</text>
<text x="228.5" y="44.2">INGAN_GREEN_1INGAN_GREEN_2</text>
<text x="228.5" y="46.6">ALINGAP_RED_1 ALINGAP_RED_2</text>
<text x="267" y="47.8">4</text>
<text x="267" y="45.4">5</text>
<text x="267" y="43.1">6</text>
<text x="68.9" y="52.6">1</text>
<text x="73.3" y="53.8">S1</text>
<text x="84.1" y="53.8">G2</text>
<text x="90.2" y="52.6">5</text>
<text x="97.4" y="51" transform="rotate(-90 97.4 51)">1</text>
<text x="102.2" y="51.1" transform="rotate(-90 102.2 51.1)">2</text>
<text x="159.5" y="48.8" transform="rotate(-90 159.5 48.8)">2</text>
<text x="228.5" y="49">INGAN_BLUE_1</text>
<text x="247.6" y="49">INGAN_BLUE_2</text>
<text x="35.3" y="58.3" transform="rotate(-90 35.3 58.3)">2</text>
<text x="39" y="55">1</text>
<text x="48.4" y="55">2</text>
<text x="68.7" y="59.8">4</text>
<text x="68.7" y="55">2</text>
<text x="68.8" y="57.4">3</text>
<text x="73.3" y="56.2">G1</text>
<text x="73.3" y="58.5">D2_1</text>
<text x="82" y="58.5">D1_2</text>
<text x="82.1" y="56.2">D1_1</text>
<text x="90.2" y="55">6</text>
<text x="90.2" y="57.4">7</text>
<text x="90.2" y="59.8">8</text>
<text x="159.5" y="58.2" transform="rotate(-90 159.5 58.2)">1</text>
<text x="209.7" y="55.9" transform="rotate(-90 209.7 55.9)">2</text>
<text x="73.3" y="61">S2</text>
<text x="82" y="61">D2_2</text>
<text x="102.2" y="60.5" transform="rotate(-90 102.2 60.5)">1</text>
<text x="209.7" y="65.3" transform="rotate(-90 209.7 65.3)">1</text>
<text x="214.5" y="65.5" transform="rotate(-90 214.5 65.5)">2</text>
<text x="35.3" y="67.7" transform="rotate(-90 35.3 67.7)">1</text>
<text x="151.3" y="69.3">1</text>
<text x="160.7" y="69.3">2</text>
<text x="181" y="69.3">2</text>
<text x="181.1" y="71.7">3</text>
<text x="181.1" y="66.9">1</text>
<text x="185.5" y="68.1">S1</text>
<text x="185.5" y="70.5">G1</text>
<text x="194.4" y="70.5">D1_1</text>
<text x="196.3" y="68.1">G2</text>
<text x="202.5" y="66.9">5</text>
<text x="202.5" y="69.3">6</text>
<text x="202.5" y="71.7">7</text>
<text x="147.6" y="72.6" transform="rotate(-90 147.6 72.6)">2</text>
<text x="180.9" y="74.1">4</text>
<text x="185.5" y="72.9">D2_1</text>
<text x="185.5" y="75.3">S2</text>
<text x="194.2" y="72.9">D1_2</text>
<text x="194.2" y="75.3">D2_2</text>
<text x="202.5" y="74.1">8</text>
<text x="214.5" y="74.9" transform="rotate(-90 214.5 74.9)">1</text>
<text x="60.5" y="83.7">1</text>
<text x="69.9" y="83.7">2</text>
<text x="109.3" y="79.8" transform="rotate(-90 109.3 79.8)">2</text>
<text x="147.6" y="82" transform="rotate(-90 147.6 82)">1</text>
<text x="221.6" y="82.2" transform="rotate(-90 221.6 82.2)">2</text>
<text x="4.1" y="86">B</text>
<text x="49.7" y="87" transform="rotate(-90 49.7 87)">2</text>
<text x="109.3" y="89.2" transform="rotate(-90 109.3 89.2)">1</text>
<text x="274" y="86">B</text>
<text x="221.6" y="91.6" transform="rotate(-90 221.6 91.6)">1</text>
<text x="49.7" y="96.4" transform="rotate(-90 49.7 96.4)">1</text>
<text x="42.6" y="107.5">1</text>
<text x="52" y="107.5">2</text>
<text x="68.7" y="107.5">2</text>
<text x="68.9" y="105.2">1</text>
<text x="73.3" y="106.3">S1</text>
<text x="84.1" y="106.3">G2</text>
<text x="90.2" y="105.2">5</text>
<text x="90.2" y="107.5">6</text>
<text x="35.3" y="110.9" transform="rotate(-90 35.3 110.9)">2</text>
<text x="68.7" y="112.3">4</text>
<text x="68.8" y="109.9">3</text>
<text x="73.3" y="108.7">G1</text>
<text x="73.3" y="111.1">D2_1</text>
<text x="73.3" y="113.5">S2</text>
<text x="82" y="111.1">D1_2</text>
<text x="82" y="113.5">D2_2</text>
<text x="82.1" y="108.7">D1_1</text>
<text x="90.2" y="109.9">7</text>
<text x="90.2" y="112.3">8</text>
<text x="188.3" y="119.5">1</text>
<text x="231.1" y="119.5">6</text>
<text x="35.3" y="120.3" transform="rotate(-90 35.3 120.3)">1</text>
<text x="126.1" y="125.2" transform="rotate(-90 126.1 125.2)">2</text>
<text x="139.3" y="121.9">1</text>
<text x="148.8" y="121.9">2</text>
<text x="188.1" y="121.9">2</text>
<text x="188.2" y="124.2">3</text>
<text x="192.7" y="120.6">INGAN_GREEN_1INGAN_GREEN_2</text>
<text x="192.7" y="123.1">ALINGAP_RED_1 ALINGAP_RED_2</text>
<text x="192.7" y="125.4">INGAN_BLUE_1</text>
<text x="211.8" y="125.4">INGAN_BLUE_2</text>
<text x="231.1" y="124.2">4</text>
<text x="231.1" y="121.9">5</text>
<text x="4" y="131.4">C</text>
<text x="273.9" y="131.4">C</text>
<text x="126.1" y="134.6" transform="rotate(-90 126.1 134.6)">1</text>
<text x="173.9" y="132.3" transform="rotate(-90 173.9 132.3)">2</text>
<text x="145.3" y="143.3">1</text>
<text x="166.7" y="143.3">5</text>
<text x="173.9" y="141.8" transform="rotate(-90 173.9 141.8)">1</text>
<text x="178.6" y="141.9" transform="rotate(-90 178.6 141.9)">2</text>
<text x="111.8" y="149.1" transform="rotate(-90 111.8 149.1)">2</text>
<text x="116.6" y="145.8">1</text>
<text x="126.1" y="145.8">2</text>
<text x="145.1" y="145.8">2</text>
<text x="145.2" y="148.1">3</text>
<text x="149.7" y="144.6">S1</text>
<text x="149.7" y="146.9">G1</text>
<text x="149.7" y="149.4">D2_1</text>
<text x="158.4" y="149.4">D1_2</text>
<text x="158.5" y="146.9">D1_1</text>
<text x="160.5" y="144.6">G2</text>
<text x="166.7" y="145.8">6</text>
<text x="166.7" y="148.1">7</text>
<text x="145.1" y="150.5">4</text>
<text x="149.7" y="151.7">S2</text>
<text x="158.4" y="151.7">D2_2</text>
<text x="166.7" y="150.5">8</text>
<text x="178.6" y="151.3" transform="rotate(-90 178.6 151.3)">1</text>
<text x="111.8" y="158.5" transform="rotate(-90 111.8 158.5)">1</text>
<text x="185.8" y="158.6" transform="rotate(-90 185.8 158.6)">2</text>
<text x="145.3" y="167.3">1</text>
<text x="166.7" y="167.3">5</text>
<text x="145.1" y="169.6">2</text>
<text x="145.2" y="172">3</text>
<text x="149.7" y="168.4">S1</text>
<text x="149.7" y="170.8">G1</text>
<text x="149.7" y="173.2">D2_1</text>
<text x="158.4" y="173.2">D1_2</text>
<text x="158.5" y="170.8">D1_1</text>
<text x="160.5" y="168.4">G2</text>
<text x="166.7" y="169.6">6</text>
<text x="166.7" y="172">7</text>
<text x="185.8" y="168" transform="rotate(-90 185.8 168)">1</text>
<text x="4" y="176.8">D</text>
<text x="111.8" y="175.3" transform="rotate(-90 111.8 175.3)">2</text>
<text x="117.9" y="174.4">1</text>
<text x="127.3" y="174.4">2</text>
<text x="145.1" y="174.4">4</text>
<text x="149.7" y="175.6">S2</text>
<text x="158.4" y="175.6">D2_2</text>
<text x="166.7" y="174.4">8</text>
<text x="189.8" y="176.8">Title</text>
<text x="273.9" y="176.8">D</text>
<text x="111.8" y="184.7" transform="rotate(-90 111.8 184.7)">1</text>
<text x="189.8" y="184">Size</text>
<text x="201.8" y="184">Number</text>
<text x="249.6" y="184">Revision</text>
<text x="189.8" y="191.1">Date:</text>
<text x="191" y="187.5">A4</text>
<text x="200.6" y="191.1">5/01/2026</text>
<text x="237.6" y="191.1">Sheet</text>
<text x="244" y="191.1">of</text>
<text x="35.9" y="197.1">1</text>
<text x="104.4" y="197.1">2</text>
<text x="173.1" y="197.1">3</text>
<text x="189.8" y="193.5">File:</text>
<text x="200.6" y="193.5">C:\Users\..\RGB_Led.SchDoc</text>
<text x="237.6" y="193.5">Drawn By:</text>
<text x="241.7" y="197.1">4</text>
</g>
<g font-size="2.2" fill="#800000">
<text x="156.5" y="23.9">+5</text>
<text x="11.9" y="31.1">RGB1_RED_CMD</text>
<text x="268.8" y="38.3">+5</text>
<text x="124.2" y="45.4">RGB2_RED_CMD</text>
<text x="47.8" y="50.2">GND</text>
<text x="11.9" y="55">RGB1_GREEN_CMD</text>
<text x="157.7" y="64.6">GND</text>
<text x="124.2" y="69.3">RGB2_GREEN_CMD</text>
<text x="11.9" y="83.7">RGB2_BLUE_CMD</text>
<text x="33.5" y="78.9">GND</text>
<text x="145.8" y="93.2">GND</text>
<text x="11.9" y="107.5">RGB1_BLUE_CMD</text>
<text x="47.8" y="102.7">GND</text>
<text x="233" y="114.7">+5</text>
<text x="88.3" y="121.9">RGB3_RED_CMD</text>
<text x="33.5" y="131.4">GND</text>
<text x="21.4" y="142.2">RGB1_RED_CMD</text>
<text x="42.9" y="141">RGB1_RED_CMD</text>
<text x="124.2" y="141">GND</text>
<text x="19" y="146.9">RGB1_GREEN_CMD</text>
<text x="42.9" y="145.8">RGB1_GREEN_CMD</text>
<text x="88.3" y="145.8">RGB3_GREEN_CMD</text>
<text x="21.4" y="151.7">RGB1_BLUE_CMD</text>
<text x="42.9" y="150.5">RGB1_BLUE_CMD</text>
<text x="21.4" y="158.9">RGB2_RED_CMD</text>
<text x="42.9" y="157.7">RGB2_RED_CMD</text>
<text x="19" y="163.7">RGB2_GREEN_CMD</text>
<text x="42.9" y="162.5">RGB2_GREEN_CMD</text>
<text x="42.9" y="167.3">RGB2_BLUE_CMD</text>
<text x="21.4" y="168.4">RGB2_BLUE_CMD</text>
<text x="109.9" y="169.6">GND</text>
<text x="21.4" y="175.6">RGB3_RED_CMD</text>
<text x="42.9" y="174.4">RGB3_RED_CMD</text>
<text x="42.9" y="179.2">RGB3_GREEN_CMD</text>
<text x="88.3" y="174.4">RGB3_BLUE_CMD</text>
<text x="19" y="180.4">RGB3_GREEN_CMD</text>
<text x="21.4" y="185.2">RGB3_BLUE_CMD</text>
<text x="42.9" y="184">RGB3_BLUE_CMD</text>
<text x="109.9" y="191.1">GND</text>
</g>
<g font-size="2.2" fill="#000080">
<text x="114.6" y="26.3">RGB1</text>
<text x="69" y="30.4">R48</text>
<text x="69" y="34.2">10 Ohm</text>
<text x="40.6" y="38.3">R49</text>
<text x="40.6" y="40.6">33 kOhm</text>
<text x="114.6" y="38.3">VLMRGB6112-00-GS08</text>
<text x="226.9" y="40.6">RGB2</text>
<text x="98.6" y="45.2">R50</text>
<text x="98.6" y="47.6">95.3 Ohm 1%</text>
<text x="181.2" y="44.7">R57</text>
<text x="71.6" y="50.2">Q7</text>
<text x="150.4" y="52.6">R58</text>
<text x="181.2" y="48.6">10 Ohm</text>
<text x="226.9" y="52.6">VLMRGB6112-00-GS08</text>
<text x="41.5" y="54.3">R51</text>
<text x="41.5" y="58.1">10 Ohm</text>
<text x="103.4" y="54.7">R53</text>
<text x="103.4" y="57.2">150 Ohm 1%</text>
<text x="150.4" y="55">33 kOhm</text>
<text x="210.9" y="59.5">R59</text>
<text x="26.2" y="62.1">R52</text>
<text x="26.2" y="64.6">33 kOhm</text>
<text x="71.6" y="64.6">SIA928DJ-T1-GE3</text>
<text x="183.9" y="64.6">Q8</text>
<text x="210.9" y="61.9">95.3 Ohm 1%</text>
<text x="153.8" y="68.6">R60</text>
<text x="215.6" y="69.1">R62</text>
<text x="215.6" y="71.5">150 Ohm 1%</text>
<text x="138.5" y="76.5">R61</text>
<text x="153.8" y="72.4">10 Ohm</text>
<text x="63" y="82.9">R54</text>
<text x="110.5" y="83.4">R56</text>
<text x="138.5" y="78.9">33 kOhm</text>
<text x="183.9" y="78.9">SIA928DJ-T1-GE3</text>
<text x="63" y="86.7">10 Ohm</text>
<text x="110.5" y="85.8">100 Ohm 1%</text>
<text x="222.8" y="85.8">R65</text>
<text x="222.8" y="88.2">100 Ohm 1%</text>
<text x="40.6" y="90.8">R55</text>
<text x="40.6" y="93.2">33 kOhm</text>
<text x="45.1" y="106.8">R63</text>
<text x="71.6" y="102.7">Q9</text>
<text x="45.1" y="110.7">10 Ohm</text>
<text x="26.2" y="114.7">R64</text>
<text x="26.2" y="117.1">33 kOhm</text>
<text x="71.6" y="117.1">SIA928DJ-T1-GE3</text>
<text x="191" y="117.1">RGB3</text>
<text x="141.8" y="121.2">R66</text>
<text x="141.8" y="125">10 Ohm</text>
<text x="117" y="129">R67</text>
<text x="117" y="131.4">33 kOhm</text>
<text x="191" y="129">VLMRGB6112-00-GS08</text>
<text x="175" y="136">R68</text>
<text x="2.1" y="142.2">Block_scheme[4C]</text>
<text x="148" y="141">Q10</text>
<text x="175" y="138.3">95.3 Ohm 1%</text>
<text x="-.3" y="146.9">Block_scheme[4C]</text>
<text x="119.1" y="145">R69</text>
<text x="119.1" y="148.8">10 Ohm</text>
<text x="179.8" y="145.5">R71</text>
<text x="179.8" y="147.9">150 Ohm 1%</text>
<text x="2.1" y="151.7">Block_scheme[4C]</text>
<text x="102.7" y="152.9">R70</text>
<text x="102.7" y="155.3">33 kOhm</text>
<text x="148" y="155.3">SIA928DJ-T1-GE3</text>
<text x="2.1" y="158.9">Block_scheme[4C]</text>
<text x="-.3" y="163.7">Block_scheme[4C]</text>
<text x="148" y="164.8">Q11</text>
<text x="186.9" y="162.2">R74</text>
<text x="186.9" y="164.6">100 Ohm 1%</text>
<text x="2.1" y="168.4">Block_scheme[4C]</text>
<text x="120.3" y="173.7">R72</text>
<text x="2.1" y="175.6">Block_scheme[4C]</text>
<text x="102.7" y="179.2">R73</text>
<text x="120.3" y="177.5">10 Ohm</text>
<text x="148" y="179.2">SIA928DJ-T1-GE3</text>
<text x="-.3" y="180.4">Block_scheme[4C]</text>
<text x="2.1" y="185.2">Block_scheme[4C]</text>
<text x="102.7" y="181.6">33 kOhm</text>
</g>
</svg>
